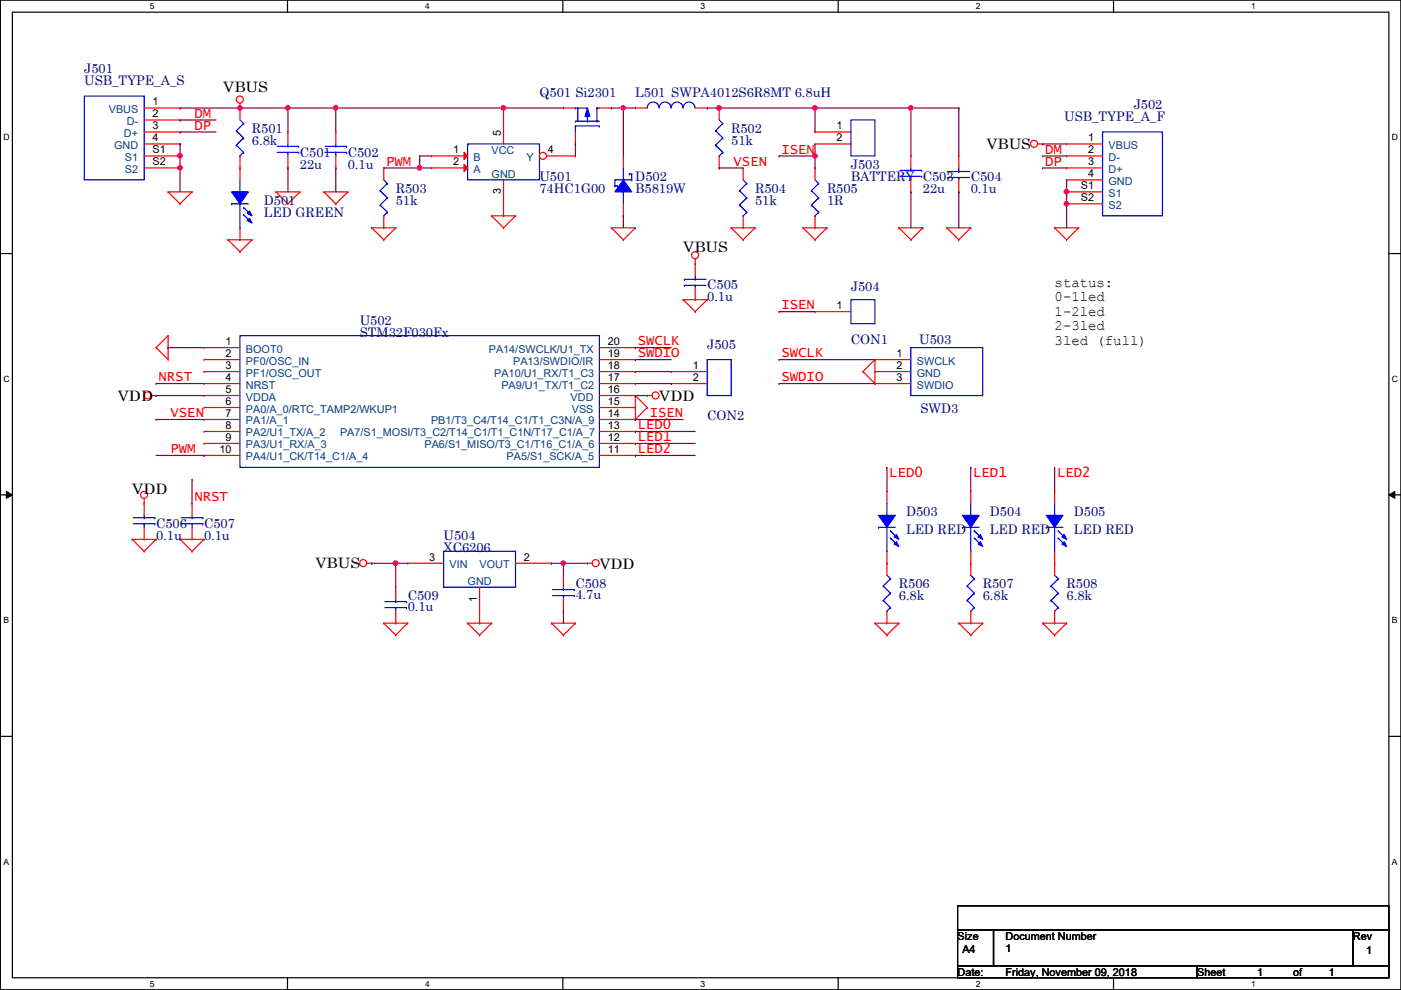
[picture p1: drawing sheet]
<svg xmlns="http://www.w3.org/2000/svg" width="297mm" height="210mm" viewBox="0 0 297 210" stroke-linecap="round" stroke-linejoin="round" font-family="sans-serif">
<path d="M.1 0h296.9v209.8h-296.9zM2.6 2.6h291.9v204.7h-291.9z" fill="none" stroke="#000" stroke-width=".25"/>
<g fill="#fff">
<path d="M31.8 .3h1v2h-1z"/>
<path d="M31.8 207.6h1v1.9h-1z"/>
</g>
<path d="M61 0v2.6M61 207.3v2.5" fill="none" stroke="#000" stroke-width=".25"/>
<g fill="#fff">
<path d="M90.1 .3h1v2h-1z"/>
<path d="M90.1 207.6h1v1.9h-1z"/>
</g>
<path d="M119.3 0v2.6M119.3 207.3v2.5" fill="none" stroke="#000" stroke-width=".25"/>
<g fill="#fff">
<path d="M148.5 .3h1v2h-1z"/>
<path d="M148.5 207.6h1v1.9h-1z"/>
</g>
<path d="M177.7 0v2.6M177.7 207.3v2.5" fill="none" stroke="#000" stroke-width=".25"/>
<g fill="#fff">
<path d="M206.9 .3h1v2h-1z"/>
<path d="M206.9 207.6h1v1.9h-1z"/>
</g>
<path d="M236.1 0v2.6M236.1 207.3v2.5" fill="none" stroke="#000" stroke-width=".25"/>
<g fill="#fff">
<path d="M265.3 .3h.9v2h-.9z"/>
<path d="M265.3 207.6h.9v1.9h-.9z"/>
<path d="M.7 28.2h1.3v1.9h-1.3z"/>
<path d="M295.1 28.2h1.3v1.9h-1.3z"/>
<path d="M.7 79.3h1.3v2h-1.3z"/>
<path d="M295.1 79.3h1.3v2h-1.3z"/>
</g>
<path d="M.1 53.8h2.5M294.5 53.8h2.5" fill="none" stroke="#000" stroke-width=".25"/>
<g fill="#fff">
<path d="M.7 130.5h1.2v2h-1.2z"/>
<path d="M295.1 130.5h1.2v2h-1.2z"/>
</g>
<path d="M.1 104.9h2.5M294.5 104.9h2.5" fill="none" stroke="#000" stroke-width=".25"/>
<path d="M1.4 104.2l1.2 .7-1.2 .8zM294.5 104.9l1.2-.7v1.5z" fill="#000"/>
<path d="M1.4 104.2l1.2 .7-1.2 .8zM294.5 104.9l1.2-.7v1.5z" fill="none" stroke="#000" stroke-width=".21"/>
<g fill="#fff">
<path d="M.7 181.7h1.2v2h-1.2z"/>
<path d="M295.1 181.7h1.2v2h-1.2z"/>
</g>
<path d="M.1 156.1h2.5M294.5 156.1h2.5M203 192.1h91.5v5h-91.5zM203 197.1h7.6v7.7h-7.6zM210.6 197.1h76.2v7.7h-76.2zM286.8 197.1h7.7v7.7h-7.7zM203 204.8h50.8v2.5h-50.8zM253.8 204.8h40.7v2.5h-40.7z" fill="none" stroke="#000" stroke-width=".25"/>
<g fill="none" stroke="#f00" stroke-width=".25">
<path d="M50.9 22.9h.1M50.9 21.9v1M220 30.5h1.1M221.1 30.5h.1M35.6 40.7h.1M35.6 40.7h5.1M35.6 40.7l2.6 2.5M38.2 43.2h.1M40.7 40.7h.1M40.7 40.7l-2.5 2.5M48.3 50.8h.1M48.3 50.8h5.1"/>
<path d="M48.3 50.8l2.6 2.6M50.9 53.4h.1M53.4 50.8h.1M53.4 50.8l-2.5 2.6M58.5 40.7h.1M58.5 40.7h5.1M58.5 40.7l2.5 2.5M61 43.2h.1M63.6 40.7h.1M63.6 40.7l-2.6 2.5M68.7 40.7h.1M68.7 40.7h5"/>
<path d="M68.7 40.7l2.5 2.5M71.2 43.2h.1M73.7 40.7h.1M73.7 40.7l-2.5 2.5M78.8 48.3h.1M78.8 48.3h5.1M78.8 48.3l2.6 2.5M81.4 50.8h.1M83.9 48.3h.1M83.9 48.3l-2.5 2.5M104.2 45.8h.1M104.2 45.8h5.1"/>
<path d="M104.2 45.8l2.6 2.5M106.8 48.3h.1M109.3 45.8h.1M109.3 45.8l-2.5 2.5M129.6 48.3h.1M129.6 48.3h5.1M129.6 48.3l2.6 2.5M132.2 50.8h.1M134.7 48.3h.1M134.7 48.3l-2.5 2.5M147.4 55.9h.1M147.4 54.9v1"/>
<path d="M155 48.3h.1M155 48.3h5.1M155 48.3l2.6 2.5M157.6 50.8h.1M160.1 48.3h.1M160.1 48.3l-2.5 2.5M170.3 48.3h.1M170.3 48.3h5M170.3 48.3l2.5 2.5M172.8 50.8h.1M175.3 48.3h.1M175.3 48.3l-2.5 2.5"/>
<path d="M190.6 48.3h.1M190.6 48.3h5.1M190.6 48.3l2.5 2.5M193.1 50.8h.1M195.7 48.3h.1M195.7 48.3l-2.6 2.5M200.7 48.3h.1M200.7 48.3h5.1M200.7 48.3l2.6 2.5M203.3 50.8h.1M205.8 48.3h.1M205.8 48.3l-2.5 2.5"/>
<path d="M223.6 48.3h.1M223.6 48.3h5.1M223.6 48.3l2.5 2.5M226.1 50.8h.1M228.7 48.3h.1M228.7 48.3l-2.6 2.5M33.1 73.7h.1M33.1 73.7l2.5 2.5M35.6 76.2h.1M35.6 71.2h.1M35.6 71.2v5M35.6 71.2l-2.5 2.5"/>
<path d="M144.9 63.5h.1M144.9 63.5l2.5 2.6M144.9 63.5h5M147.4 66.1h.1M149.9 63.5h.1M149.9 63.5l-2.5 2.6M183 78.8h.1M183 78.8l2.5 2.5M185.5 76.2h.1M185.5 76.2v5.1M185.5 76.2l-2.5 2.6M32.1 83.9h1"/>
<path d="M33.1 83.9h.1M134.7 83.9h.1M134.7 88.9h.1M134.7 83.9v5M134.7 83.9l2.5 2.5M137.2 86.4h.1M137.2 83.9h.1M137.2 86.4l-2.5 2.5M137.2 83.9h1.1M185.5 81.3h.1M28 114.3h.1M28 114.3h5.1"/>
<path d="M28 114.3l2.6 2.6M30.6 116.9h.1M30.6 106.7h.1M30.6 105.7v1M33.1 114.3h.1M33.1 114.3l-2.5 2.6M38.2 114.3h.1M38.2 114.3h5.1M38.2 114.3l2.5 2.6M40.7 116.9h.1M43.3 114.3h.1M43.3 114.3l-2.6 2.6"/>
<path d="M77.8 119.4h1M78.8 119.4h.1M124.5 119.4h.1M124.5 119.4h1.1M81.4 132.1h.1M81.4 132.1h5M81.4 132.1l2.5 2.6M83.9 134.7h.1M86.4 132.1h.1M86.4 132.1l-2.5 2.6M99.1 132.1h.1M99.1 132.1h5.1"/>
<path d="M99.1 132.1l2.6 2.6M101.7 134.7h.1M104.2 132.1h.1M104.2 132.1l-2.5 2.6M116.9 132.1h.1M116.9 132.1h5.1M116.9 132.1l2.6 2.6M119.5 134.7h.1M122 132.1h.1M122 132.1l-2.5 2.6M185.5 132.1h.1M185.5 132.1h5.1"/>
<path d="M185.5 132.1l2.5 2.6M188 134.7h.1M190.6 132.1h.1M190.6 132.1l-2.6 2.6M203.3 132.1h.1M203.3 132.1h5.1M203.3 132.1l2.5 2.6M205.8 134.7h.1M208.4 132.1h.1M208.4 132.1l-2.6 2.6M221.1 132.1h.1M221.1 132.1h5"/>
<path d="M221.1 132.1l2.5 2.6M223.6 134.7h.1M226.1 132.1h.1M226.1 132.1l-2.5 2.6"/>
<circle cx="50.9" cy="21.1" r=".75"/>
<circle cx="219.3" cy="30.5" r=".75"/>
<circle cx="147.4" cy="54.1" r=".75"/>
<circle cx="31.3" cy="83.8" r=".75"/>
<circle cx="139" cy="83.8" r=".75"/>
<circle cx="30.5" cy="104.9" r=".75"/>
<circle cx="77" cy="119.4" r=".75"/>
<circle cx="126.3" cy="119.4" r=".75"/>
</g>
<path d="M130.4 39.4h.1M132.2 35.6h.1M132.2 35.6v2.5M133.9 38.1h.1M133.9 36.9h.1M133.9 38.1h-3.5v1.3M133.9 36.9v1.2M132.2 40.7h.1M132.2 40.7v2.5" fill="none" stroke="#00f" stroke-width=".25"/>
<path d="M132.2 38.1l1.7 2.6h-3.5z" fill-rule="evenodd" fill="#00f"/>
<g fill="none" stroke="#00f" stroke-width=".25">
<path d="M58.8 32.3h4.5M58.8 31h4.5M61 31h.1M61 32.3h.1M61 30.5v.5M61 32.3v.8M63.3 32.3h.1M63.3 31h.1M99.1 30.5h15.3v7.6h-15.3zM130.4 39.4h.5M130.9 39.4h.1M132.2 38.1l1.7 2.6h-3.5z"/>
<path d="M133.4 36.9h.1M133.4 36.9h.5M172.8 38.1l.8 .8M173.6 38.9h.1M173.6 38.9l-1.6 1.5M233.8 28h12.7v17.8h-12.7zM172 40.4h.1M172 43.5h.1M172 40.4l1.6 1.6M172 43.5l1.6 1.5M172.8 45.8h.1M173.6 42h.1"/>
<path d="M173.6 45h.1M173.6 42l-1.6 1.5M173.6 45l-.8 .8M28.3 111h4.5M28.3 109.8h4.5M30.6 109.8h.1M30.6 111h.1M30.6 109.3v.5M30.6 111v.8M32.8 111h.1M32.8 109.8h.1"/>
</g>
<g fill="none" stroke="#f00" stroke-width=".25">
<path d="M61 28h.1M61 35.6h.1M61 28v2.5M61 33.1v2.5M132.2 33.1h.1M132.2 33.1v2.5M172.8 35.6h.1M172.8 35.6v2.5M226.1 30.5h.1M226.1 33.1h.1M226.1 35.6h.1M226.1 38.1h.1"/>
<path d="M226.1 30.5h7.7M226.1 33.1h7.7M226.1 35.6h7.7M226.1 38.1h7.7M132.2 45.8h.1M132.2 43.2v2.6M172.8 48.3h.1M172.8 45.8v2.5M226.1 43.2h.1M226.1 40.7h.1M226.1 43.2h7.7M226.1 40.7h7.7"/>
<path d="M30.6 106.7h.1M30.6 114.3h.1M30.6 106.7v2.6M30.6 111.8v2.5"/>
</g>
<path d="M98.4 32.3l.7 .8-.7 .7z" fill="#f00"/>
<path d="M91.5 33.1h.1M91.5 33.1h7.6M98.4 32.3l.7 .8-.7 .7z" fill="none" stroke="#f00" stroke-width=".25"/>
<path d="M98.4 34.8l.7 .8-.7 .8z" fill="#f00"/>
<path d="M91.5 35.6h.1M91.5 35.6h7.6M98.4 34.8l.7 .8-.7 .8zM106.8 38.1v7.7M106.8 45.8h.1" fill="none" stroke="#f00" stroke-width=".25"/>
<circle cx="115.1" cy="33" r=".75" fill="#fff"/>
<g fill="none" stroke="#f00" stroke-width=".25">
<path d="M106.8 22.9h.1M106.8 22.9v7.6M115.9 33.1h6.1M122 33.1h.1M172.8 28h.1M172.8 30.5h.1M172.8 28h7.6M172.8 30.5h7.6M203.3 33.1h.1M203.3 33.1v2.5M203.3 38.1v2.6M203.3 40.7h.1"/>
<path d="M119.5 122h.1M119.5 129.6h.1M119.5 122v2.5M119.5 127v2.6"/>
<circle cx="115.1" cy="33" r=".75"/>
</g>
<g fill="none" stroke="#00f" stroke-width=".25">
<path d="M180.4 25.4h5.1v7.7h-5.1zM201 36.4h.1M201 37.6h.1M201 36.4h4.6M201 37.6h4.6M203.3 37.6h.1M203.3 36.4h.1M203.3 35.6v.8M203.3 37.6v.5M221.8 111.8h.1M221.8 111.8h3.6M223.6 109.3h.1"/>
<path d="M223.6 116.9h.1M223.6 106.7v2.6M223.6 111.8v5.1M117.2 126.3h4.5M117.2 125h4.5M119.5 125h.1M119.5 126.3h.1M119.5 124.5v.5M119.5 126.3v.7M121.7 126.3h.1M121.7 125h.1"/>
</g>
<path d="M221.8 109.3h3.6l-1.8 2.5z" fill-rule="evenodd" fill="#00f"/>
<path d="M221.8 109.3h3.6l-1.8 2.5z" fill="none" stroke="#00f" stroke-width=".25"/>
<path d="M225.1 115.4l.5-.5 .5 1z" fill-rule="evenodd" fill="#00f"/>
<path d="M225.1 115.4l.5-.5 .5 1z" fill="none" stroke="#00f" stroke-width=".25"/>
<path d="M225.6 113.3l.5 1-1-.5z" fill-rule="evenodd" fill="#00f"/>
<path d="M204 111.8h.1M204 111.8h3.6M205.8 109.3h.1M205.8 116.9h.1M205.8 106.7v2.6M205.8 111.8v5.1M224.4 112.6h.1M224.4 114.1h.1M224.4 112.6l1.5 1.5M224.4 114.1l1.5 1.5M225.6 113.3l.5 1-1-.5z" fill="none" stroke="#00f" stroke-width=".25"/>
<path d="M223.6 104.2h.1M223.6 119.4h.1M223.6 104.2v2.5M223.6 116.9v2.5" fill="none" stroke="#f00" stroke-width=".25"/>
<path d="M204 109.3h3.6l-1.8 2.5z" fill-rule="evenodd" fill="#00f"/>
<path d="M204 109.3h3.6l-1.8 2.5z" fill="none" stroke="#00f" stroke-width=".25"/>
<path d="M207.3 115.4l.6-.5 .5 1z" fill-rule="evenodd" fill="#00f"/>
<path d="M207.3 115.4l.6-.5 .5 1z" fill="none" stroke="#00f" stroke-width=".25"/>
<path d="M207.9 113.3l.5 1-1.1-.5z" fill-rule="evenodd" fill="#00f"/>
<g fill="none" stroke="#00f" stroke-width=".25">
<path d="M81.4 38.1l.7 .8M82.1 38.9h.1M82.1 38.9l-1.5 1.5M80.6 40.4h.1M80.6 43.5h.1M80.6 40.4l1.5 1.6M80.6 43.5l1.5 1.5M81.4 45.8h.1M82.1 42h.1M82.1 45h.1M82.1 42l-1.5 1.5M82.1 45l-.7 .8"/>
<path d="M186.3 111.8h.1M186.3 111.8h3.5M188 109.3h.1M188 116.9h.1M188 106.7v2.6M188 111.8v5.1M206.6 112.6h.1M206.6 114.1h.1M206.6 112.6l1.5 1.5M206.6 114.1l1.5 1.5M207.9 113.3l.5 1-1.1-.5zM222.8 124.2h.1"/>
<path d="M222.8 127.3h.1M222.8 124.2l1.6 1.6M222.8 127.3l1.6 1.5M223.6 129.6h.1M223.6 122l.8 .7M224.4 122.7h.1M224.4 125.8h.1M224.4 128.8h.1M224.4 122.7l-1.6 1.5M224.4 125.8l-1.6 1.5M224.4 128.8l-.8 .8"/>
</g>
<path d="M81.4 35.6h.1M81.4 35.6v2.5M81.4 48.3h.1M81.4 45.8v2.5M205.8 104.2h.1M205.8 119.4h.1M205.8 104.2v2.5M205.8 116.9v2.5M223.6 119.4h.1M223.6 119.4v2.6M223.6 132.1h.1M223.6 129.6v2.5" fill="none" stroke="#f00" stroke-width=".25"/>
<path d="M186.3 109.3h3.5l-1.8 2.5z" fill-rule="evenodd" fill="#00f"/>
<path d="M186.3 109.3h3.5l-1.8 2.5z" fill="none" stroke="#00f" stroke-width=".25"/>
<path d="M189.6 115.4l.5-.5 .5 1z" fill-rule="evenodd" fill="#00f"/>
<path d="M189.6 115.4l.5-.5 .5 1z" fill="none" stroke="#00f" stroke-width=".25"/>
<path d="M190.1 113.3l.5 1-1-.5z" fill-rule="evenodd" fill="#00f"/>
<g fill="none" stroke="#00f" stroke-width=".25">
<path d="M50.9 38.1v2.6M151.7 27.7h.1M151.7 30.8h.1M151.7 27.7l1.5 1.6M151.7 30.8l1.5 1.5M152.5 33.1h.1M152.5 25.4l.7 .8M153.2 26.2h.1M153.2 29.3h.1M153.2 32.3h.1M153.2 26.2l-1.5 1.5M153.2 29.3l-1.5 1.5"/>
<path d="M153.2 32.3l-.7 .8M49.1 43.2h.1M49.1 43.2h3.6M50.9 40.7h.1M50.9 48.3h.1M50.9 43.2v5.1M38.4 111h4.6M38.4 109.8h4.6M40.7 109.8h.1M40.7 111h.1M40.7 109.3v.5M40.7 111v.8"/>
<path d="M43 111h.1M43 109.8h.1M188.8 112.6h.1M188.8 114.1h.1M188.8 112.6l1.5 1.5M188.8 114.1l1.5 1.5M190.1 113.3l.5 1-1-.5z"/>
</g>
<path d="M152.5 22.9h.1M152.5 35.6h.1M152.5 22.9v2.5M152.5 33.1v2.5M40.7 106.7h.1M40.7 114.3h.1M40.7 106.7v2.6M40.7 111.8v2.5M188 104.2h.1M188 119.4h.1M188 104.2v2.5M188 116.9v2.5" fill="none" stroke="#f00" stroke-width=".25"/>
<path d="M49.1 40.7h3.6l-1.8 2.5z" fill-rule="evenodd" fill="#00f"/>
<path d="M49.1 40.7h3.6l-1.8 2.5z" fill="none" stroke="#00f" stroke-width=".25"/>
<path d="M52.4 46.8l.5-.5 .5 1z" fill-rule="evenodd" fill="#00f"/>
<path d="M52.4 46.8l.5-.5 .5 1z" fill="none" stroke="#00f" stroke-width=".25"/>
<path d="M52.9 44.7l.5 1.1-1-.5z" fill-rule="evenodd" fill="#00f"/>
<g fill="none" stroke="#00f" stroke-width=".25">
<path d="M68.9 32.3h4.6M68.9 31h4.6M71.2 31h.1M71.2 32.3h.1M71.2 30.5v.5M71.2 32.3v.8M73.5 32.3h.1M73.5 31h.1M157.6 38.1l.7 .8M158.3 38.9h.1M158.3 38.9l-1.5 1.5M51.6 44h.1"/>
<path d="M51.6 45.5h.1M51.6 44l1.6 1.5M51.6 45.5l1.6 1.5M52.9 44.7l.5 1.1-1-.5zM156.8 40.4h.1M156.8 43.5h.1M156.8 40.4l1.5 1.6M156.8 43.5l1.5 1.5M157.6 45.8h.1M158.3 42h.1M158.3 45h.1M158.3 42l-1.5 1.5"/>
<path d="M158.3 45l-.7 .8M50.9 71.2h76.2v27.9h-76.2zM94.1 116.9h15.2v7.6h-15.2zM187.3 124.2h.1M187.3 127.3h.1M187.3 124.2l1.5 1.6M187.3 127.3l1.5 1.5M188 129.6h.1M188 122l.8 .7M188.8 122.7h.1M188.8 125.8h.1M188.8 128.8h.1"/>
<path d="M188.8 122.7l-1.5 1.5M188.8 125.8l-1.5 1.5M188.8 128.8l-.8 .8M205.1 124.2h.1M205.1 127.3h.1M205.1 124.2l1.5 1.6M205.1 127.3l1.5 1.5M205.8 129.6h.1M205.8 122l.8 .7M206.6 122.7h.1M206.6 125.8h.1M206.6 128.8h.1"/>
<path d="M206.6 122.7l-1.5 1.5M206.6 125.8l-1.5 1.5M206.6 128.8l-.8 .8"/>
</g>
<g fill="none" stroke="#f00" stroke-width=".25">
<path d="M50.9 35.6h.1M50.9 35.6v2.5M71.2 28h.1M71.2 35.6h.1M71.2 28v2.5M71.2 33.1v2.5M157.6 35.6h.1M157.6 35.6v2.5M50.9 50.8h.1M50.9 48.3v2.5M157.6 48.3h.1M157.6 45.8v2.5"/>
<path d="M43.3 73.7h.1M43.3 76.2h.1M43.3 78.8h.1M43.3 73.7h7.6M43.3 76.2h7.6M43.3 78.8h7.6M127.1 73.7h7.6M127.1 76.2h7.6M127.1 78.8h7.6M134.7 78.8h.1M134.7 76.2h.1M134.7 73.7h.1"/>
<path d="M43.3 81.3h.1M43.3 83.9h.1M43.3 86.4h.1M43.3 88.9h.1M43.3 91.5h.1M43.3 94h.1M43.3 96.6h.1M43.3 81.3h7.6M43.3 83.9h7.6M43.3 86.4h7.6M43.3 88.9h7.6M43.3 91.5h7.6"/>
<path d="M43.3 94h7.6M43.3 96.6h7.6M127.1 81.3h7.6M127.1 83.9h7.6M127.1 86.4h7.6M127.1 88.9h7.6M127.1 91.5h7.6M127.1 94h7.6M127.1 96.6h7.6M134.7 96.6h.1M134.7 94h.1M134.7 91.5h.1"/>
<path d="M134.7 88.9h.1M134.7 86.4h.1M134.7 83.9h.1M134.7 81.3h.1M86.4 119.4h.1M86.4 119.4h7.7M109.3 119.4h7.6M116.9 119.4h.1M188 119.4h.1M188 119.4v2.6M205.8 119.4h.1M205.8 119.4v2.6"/>
<path d="M101.7 132.1h.1M101.7 124.5v7.6M188 132.1h.1M188 129.6v2.5M205.8 132.1h.1M205.8 129.6v2.5"/>
</g>
<path d="M124.5 22.9l.5 1.8h-1z" fill="#00f"/>
<g fill="none" stroke="#00f" stroke-width=".25">
<path d="M17.9 20.4h12.7v17.7h-12.7zM50.1 27.7h.1M50.1 30.8h.1M50.1 27.7l1.5 1.6M50.1 30.8l1.5 1.5M50.9 33.1h.1M50.9 25.4l.7 .8M51.6 26.2h.1M51.6 29.3h.1M51.6 32.3h.1M51.6 26.2l-1.5 1.5M51.6 29.3l-1.5 1.5"/>
<path d="M51.6 32.3l-.7 .8M122 25.7h.1M122 22.9h.1M122 26.7h.1M122 25.7h5.1M122 22.9h2.5M122 26.7v1.3M122 26.7h5.1M122.5 22.9h.1M122.5 22.9v2.8M124.5 22.9l.5 1.8h-1zM124.5 25.7h.1"/>
<path d="M124.5 24.2v1.5M126.6 22.9h.1M126.6 25.7h.1M126.6 22.9h.5M126.6 22.9v2.8M127.1 26.7h.1M137.2 22.9a1.25 1.25 0 0 1 1.3-1.3 1.25 1.25 0 0 1 1.2 1.3M139.8 22.9a1.25 1.25 0 0 1 1.2-1.3 1.25 1.25 0 0 1 1.3 1.3M142.3 22.9a1.25 1.25 0 0 1 1.3-1.3 1.25 1.25 0 0 1 1.2 1.3M144.9 22.9a1.25 1.25 0 0 1 1.2-1.3 1.25 1.25 0 0 1 1.3 1.3M190.8 37.4h4.6M190.8 36.1h4.6"/>
<path d="M193.1 36.1h.1M193.1 37.4h.1M193.1 35.6v.5M193.1 37.4v.7M195.4 37.4h.1M195.4 36.1h.1M145.1 59.2h.1M145.1 59.2h4.6M147.4 59.2h.1M147.4 58.5v.7M145.1 60.5h.1M145.1 60.5h4.6"/>
<path d="M147.4 60.5h.1M147.4 60.5v.5M149.9 76.2h5.1v7.7h-5.1zM180.4 63.5h5.1v5.1h-5.1zM193.1 73.7h15.3v10.2h-15.3zM81.6 128.8h4.6M81.6 127.6h4.6M83.9 127.6h.1M83.9 128.8h.1M83.9 127v.6M83.9 128.8v.8M86.2 128.8h.1"/>
<path d="M86.2 127.6h.1"/>
</g>
<g fill="none" stroke="#f00" stroke-width=".25">
<path d="M30.6 22.9h7.6M30.6 25.4h7.6M30.6 28h7.6M30.6 30.5h7.6M30.6 35.6h7.6M30.6 33.1h7.6M38.2 22.9h.1M38.2 25.4h.1M38.2 28h.1M38.2 30.5h.1M38.2 35.6h.1M38.2 33.1h.1"/>
<path d="M50.9 22.9h.1M50.9 35.6h.1M50.9 22.9v2.5M50.9 33.1v2.5M119.5 22.9h.1M119.5 22.9h2.5M122 30.5h.1M122 28v2.5M127.1 22.9h2.5M129.6 22.9h.1M134.7 22.9h.1M134.7 22.9h2.5"/>
<path d="M147.4 22.9h2.5M149.9 22.9h.1M193.1 33.1h.1M193.1 33.1v2.5M193.1 38.1v2.6M147.4 55.9h.1M147.4 55.9v2.6M193.1 40.7h.1M142.3 78.8h.1M142.3 78.8h7.6M147.4 63.5h.1M147.4 61v2.5"/>
<path d="M172.8 66.1h.1M172.8 66.1h7.6M185.5 76.2h.1M185.5 78.8h.1M185.5 76.2h7.6M185.5 78.8h7.6M142.3 81.3h.1M142.3 81.3h7.6M185.5 81.3h.1M185.5 81.3h7.6M83.9 124.5h.1M83.9 132.1h.1"/>
<path d="M83.9 124.5v2.5M83.9 129.6v2.5"/>
</g>
<path d="M38.2 30.5h.1M38.2 33.1h.1M38.2 30.5v5.1" fill="none" stroke="#7f003f" stroke-width=".25"/>
<circle cx="38.2" cy="33" r=".49" fill="#f0f"/>
<circle cx="38.2" cy="33" r=".49" fill="none" stroke="#f0f" stroke-width=".25"/>
<path d="M38.2 35.6h.1M38.2 35.6v5.1" fill="none" stroke="#7f003f" stroke-width=".25"/>
<circle cx="38.2" cy="35.6" r=".49" fill="#f0f"/>
<circle cx="38.2" cy="35.6" r=".49" fill="none" stroke="#f0f" stroke-width=".25"/>
<path d="M38.2 22.9h.1M38.2 22.9h12.7" fill="none" stroke="#7f003f" stroke-width=".25"/>
<circle cx="50.9" cy="22.9" r=".49" fill="#f0f"/>
<circle cx="50.9" cy="22.9" r=".49" fill="none" stroke="#f0f" stroke-width=".25"/>
<path d="M50.9 22.9h.1M50.9 22.9h10.1M61 22.9h.1M61 22.9v5.1M71.2 22.9h.1M71.2 22.9v5.1" fill="none" stroke="#7f003f" stroke-width=".25"/>
<circle cx="61" cy="22.9" r=".49" fill="#f0f"/>
<circle cx="61" cy="22.9" r=".49" fill="none" stroke="#f0f" stroke-width=".25"/>
<g fill="none" stroke="#7f003f" stroke-width=".25">
<path d="M61 22.9h.1M61 35.6h.1M61 22.9h10.2M61 35.6v5.1M71.2 35.6h.1M71.2 35.6v5.1M149.9 22.9h.1M149.9 22.9h2.6M188 99.1h.1M188 99.1v5.1M205.8 99.1h.1M205.8 99.1v5.1"/>
<path d="M223.6 99.1h.1M223.6 99.1v5.1"/>
</g>
<circle cx="152.5" cy="22.9" r=".49" fill="#f0f"/>
<circle cx="152.5" cy="22.9" r=".49" fill="none" stroke="#f0f" stroke-width=".25"/>
<path d="M129.6 22.9h.1M129.6 22.9h2.6M132.2 22.9h.1M132.2 22.9v10.2M172.8 33.1h.1M172.8 30.5v2.6M193.1 40.7h.1M193.1 40.7v7.6" fill="none" stroke="#7f003f" stroke-width=".25"/>
<circle cx="132.1" cy="22.9" r=".49" fill="#f0f"/>
<circle cx="132.1" cy="22.9" r=".49" fill="none" stroke="#f0f" stroke-width=".25"/>
<path d="M193.1 22.9h.1M193.1 22.9h10.2M193.1 22.9v10.2M203.3 22.9h.1M203.3 22.9v10.2M203.3 40.7h.1M203.3 40.7v7.6" fill="none" stroke="#7f003f" stroke-width=".25"/>
<circle cx="193.1" cy="22.9" r=".49" fill="#f0f"/>
<circle cx="193.1" cy="22.9" r=".49" fill="none" stroke="#f0f" stroke-width=".25"/>
<path d="M71.2 22.9h.1M71.2 22.9h35.6M132.2 22.9h.1M132.2 22.9h2.5" fill="none" stroke="#7f003f" stroke-width=".25"/>
<circle cx="106.7" cy="22.9" r=".49" fill="#f0f"/>
<circle cx="106.7" cy="22.9" r=".49" fill="none" stroke="#f0f" stroke-width=".25"/>
<circle cx="71.2" cy="22.9" r=".49" fill="#f0f"/>
<circle cx="71.2" cy="22.9" r=".49" fill="none" stroke="#f0f" stroke-width=".25"/>
<path d="M172.8 22.9h.1M172.8 22.9v5.1M172.8 22.9h20.3" fill="none" stroke="#7f003f" stroke-width=".25"/>
<circle cx="172.8" cy="22.9" r=".49" fill="#f0f"/>
<circle cx="172.8" cy="22.9" r=".49" fill="none" stroke="#f0f" stroke-width=".25"/>
<path d="M152.5 22.9h.1M152.5 35.6h.1M152.5 22.9h20.3M152.5 35.6h5.1M165.2 33.1h.1M165.2 33.1h7.6" fill="none" stroke="#7f003f" stroke-width=".25"/>
<circle cx="172.8" cy="33" r=".49" fill="#f0f"/>
<circle cx="172.8" cy="33" r=".49" fill="none" stroke="#f0f" stroke-width=".25"/>
<path d="M172.8 35.6h.1M172.8 33.1v2.5M226.1 38.1h.1M226.1 38.1v5.1M132.2 45.8h.1M132.2 45.8v2.5M226.1 40.7h.1" fill="none" stroke="#7f003f" stroke-width=".25"/>
<circle cx="226.1" cy="43.2" r=".49" fill="#f0f"/>
<circle cx="226.1" cy="43.2" r=".49" fill="none" stroke="#f0f" stroke-width=".25"/>
<circle cx="226.1" cy="40.7" r=".49" fill="#f0f"/>
<circle cx="226.1" cy="40.7" r=".49" fill="none" stroke="#f0f" stroke-width=".25"/>
<g fill="none" stroke="#7f003f" stroke-width=".25">
<path d="M226.1 43.2h.1M226.1 43.2v5.1M35.6 73.7h.1M35.6 73.7h7.7M134.7 73.7h.1M134.7 76.2h.1M134.7 78.8h.1M134.7 73.7h7.6M134.7 76.2h7.6M134.7 78.8h7.6M165.2 66.1h.1M165.2 66.1h7.6"/>
<path d="M33.1 88.9h.1M33.1 81.3h.1M33.1 83.9h.1M33.1 88.9h10.2M33.1 83.9h10.2M33.1 81.3h10.2M134.7 91.5h.1M134.7 94h.1M134.7 96.6h.1M134.7 83.9h.1M134.7 88.9h.1M134.7 88.9h10.2"/>
<path d="M134.7 91.5h12.7M134.7 94h12.7M134.7 96.6h12.7M134.7 83.9h2.5M134.7 81.3h7.6M142.3 81.3h.1M40.7 101.6h.1M40.7 101.6v5.1M78.8 119.4h.1M78.8 119.4h7.6M83.9 119.4h.1M83.9 119.4v5.1"/>
</g>
<circle cx="83.9" cy="119.4" r=".49" fill="#f0f"/>
<circle cx="83.9" cy="119.4" r=".49" fill="none" stroke="#f0f" stroke-width=".25"/>
<path d="M119.5 119.4h.1M119.5 119.4v2.6M119.5 119.4h5M119.5 129.6h.1M119.5 129.6v2.5" fill="none" stroke="#7f003f" stroke-width=".25"/>
<circle cx="119.4" cy="119.4" r=".49" fill="#f0f"/>
<circle cx="119.4" cy="119.4" r=".49" fill="none" stroke="#f0f" stroke-width=".25"/>
<g fill="none" stroke="#7f003f" stroke-width=".25">
<path d="M38.2 28h.1M38.2 25.4h.1M38.2 28h7.6M38.2 25.4h7.6M81.4 35.6h10.1M89 35.6h.1M89 33.1h.1M89 33.1h2.5M89 33.1v2.5M106.8 22.9h.1M106.8 22.9h12.7M122 30.5h.1"/>
<path d="M122 30.5v2.6M221.1 35.6h.1M221.1 33.1h.1M221.1 30.5h.1M221.1 35.6h5M221.1 33.1h5M221.1 30.5h5M33.1 96.6h10.2M43.3 96.6h.1M116.9 119.4h.1M116.9 119.4h2.6"/>
</g>
<circle cx="89" cy="35.6" r=".49" fill="#f0f"/>
<circle cx="89" cy="35.6" r=".49" fill="none" stroke="#f0f" stroke-width=".25"/>
<path d="M165.2 76.2h.1M165.2 76.2h20.3M165.2 81.3h.1M165.2 81.3h20.3" fill="none" stroke="#7f003f" stroke-width=".25"/>
<circle cx="38.2" cy="33" r=".49" fill="#f0f"/>
<circle cx="38.2" cy="33" r=".49" fill="none" stroke="#f0f" stroke-width=".25"/>
<circle cx="38.2" cy="35.6" r=".49" fill="#f0f"/>
<circle cx="38.2" cy="35.6" r=".49" fill="none" stroke="#f0f" stroke-width=".25"/>
<circle cx="50.9" cy="22.9" r=".49" fill="#f0f"/>
<circle cx="50.9" cy="22.9" r=".49" fill="none" stroke="#f0f" stroke-width=".25"/>
<circle cx="61" cy="22.9" r=".49" fill="#f0f"/>
<circle cx="61" cy="22.9" r=".49" fill="none" stroke="#f0f" stroke-width=".25"/>
<circle cx="152.5" cy="22.9" r=".49" fill="#f0f"/>
<circle cx="152.5" cy="22.9" r=".49" fill="none" stroke="#f0f" stroke-width=".25"/>
<circle cx="132.1" cy="22.9" r=".49" fill="#f0f"/>
<circle cx="132.1" cy="22.9" r=".49" fill="none" stroke="#f0f" stroke-width=".25"/>
<circle cx="193.1" cy="22.9" r=".49" fill="#f0f"/>
<circle cx="193.1" cy="22.9" r=".49" fill="none" stroke="#f0f" stroke-width=".25"/>
<circle cx="106.7" cy="22.9" r=".49" fill="#f0f"/>
<circle cx="106.7" cy="22.9" r=".49" fill="none" stroke="#f0f" stroke-width=".25"/>
<circle cx="71.2" cy="22.9" r=".49" fill="#f0f"/>
<circle cx="71.2" cy="22.9" r=".49" fill="none" stroke="#f0f" stroke-width=".25"/>
<circle cx="172.8" cy="22.9" r=".49" fill="#f0f"/>
<circle cx="172.8" cy="22.9" r=".49" fill="none" stroke="#f0f" stroke-width=".25"/>
<circle cx="172.8" cy="33" r=".49" fill="#f0f"/>
<circle cx="172.8" cy="33" r=".49" fill="none" stroke="#f0f" stroke-width=".25"/>
<circle cx="226.1" cy="43.2" r=".49" fill="#f0f"/>
<circle cx="226.1" cy="43.2" r=".49" fill="none" stroke="#f0f" stroke-width=".25"/>
<circle cx="226.1" cy="40.7" r=".49" fill="#f0f"/>
<circle cx="226.1" cy="40.7" r=".49" fill="none" stroke="#f0f" stroke-width=".25"/>
<circle cx="83.9" cy="119.4" r=".49" fill="#f0f"/>
<circle cx="83.9" cy="119.4" r=".49" fill="none" stroke="#f0f" stroke-width=".25"/>
<circle cx="119.4" cy="119.4" r=".49" fill="#f0f"/>
<circle cx="119.4" cy="119.4" r=".49" fill="none" stroke="#f0f" stroke-width=".25"/>
<circle cx="89" cy="35.6" r=".49" fill="#f0f"/>
<circle cx="89" cy="35.6" r=".49" fill="none" stroke="#f0f" stroke-width=".25"/>
<g font-size="3">
<text x="47.3" y="19.6">VBUS</text>
<text x="209.1" y="31.5">VBUS</text>
<text x="144.9" y="53.3">VBUS</text>
<text x="223.6" y="60.9">status:</text>
<text x="223.6" y="63.9">0-1led</text>
<text x="223.6" y="67">1-2led</text>
<text x="223.6" y="70">2-3led</text>
<text x="223.6" y="73.1">3led (full)</text>
<text x="25" y="85.1">VDD</text>
<text x="139.8" y="85.1">VDD</text>
<text x="28" y="104.6">VDD</text>
<text x="66.9" y="120.4">VBUS</text>
<text x="127.1" y="120.6">VDD</text>
</g>
<g font-size="3" fill="#f00">
<text x="41.2" y="27.5">DP</text>
<text x="41.2" y="24.9">DM</text>
<text x="81.9" y="35.1">PWM</text>
<text x="155.5" y="35.1">VSEN</text>
<text x="165.7" y="32.6">ISEN</text>
<text x="221.6" y="35.1">DP</text>
<text x="221.6" y="32.6">DM</text>
<text x="165.7" y="65.6">ISEN</text>
<text x="135.2" y="73.2">SWCLK</text>
<text x="135.2" y="75.7">SWDIO</text>
<text x="165.7" y="75.7">SWCLK</text>
<text x="33.6" y="80.8">NRST</text>
<text x="165.7" y="80.8">SWDIO</text>
<text x="36.1" y="88.4">VSEN</text>
<text x="137.7" y="88.4">ISEN</text>
<text x="135.2" y="91">LED0</text>
<text x="135.2" y="93.5">LED1</text>
<text x="36.1" y="96.1">PWM</text>
<text x="135.2" y="96.1">LED2</text>
<text x="188.5" y="101.1">LED0</text>
<text x="206.3" y="101.1">LED1</text>
<text x="224.1" y="101.1">LED2</text>
<text x="41.2" y="106.2">NRST</text>
</g>
<g font-size="2.8" fill="#00007f">
<text x="17.9" y="15.5">J501</text>
<text x="17.9" y="18">USB_TYPE_A_S</text>
<text x="114.4" y="20.6">Q501 Si2301</text>
<text x="134.7" y="20.6">L501 SWPA4012S6R8MT 6.8uH</text>
<text x="240.4" y="23.1">J502</text>
<text x="53.4" y="28.2">R501</text>
<text x="155" y="28.2">R502</text>
<text x="225.6" y="25.7">USB_TYPE_A_F</text>
<text x="53.4" y="30.7">6.8k</text>
<text x="63.6" y="33.3">C501</text>
<text x="63.6" y="35.8">22u</text>
<text x="73.7" y="33.3">C502</text>
<text x="73.7" y="35.8">0.1u</text>
<text x="155" y="30.7">51k</text>
<text x="180.4" y="35.8">J503</text>
<text x="83.9" y="40.9">R503</text>
<text x="114.4" y="38.4">U501</text>
<text x="114.4" y="40.9">74HC1G00</text>
<text x="134.7" y="38.4">D502</text>
<text x="134.7" y="40.9">B5819W</text>
<text x="160.1" y="40.9">R504</text>
<text x="175.3" y="40.9">R505</text>
<text x="180.4" y="38.4">BATTERY</text>
<text x="195.7" y="38.4">C503</text>
<text x="195.7" y="40.9">22u</text>
<text x="205.8" y="38.4">C504</text>
<text x="205.8" y="40.9">0.1u</text>
<text x="56" y="43.4">D501</text>
<text x="56" y="46">LED GREEN</text>
<text x="83.9" y="43.4">51k</text>
<text x="160.1" y="43.4">51k</text>
<text x="175.3" y="43.4">1R</text>
<text x="149.9" y="61.2">C505</text>
<text x="149.9" y="63.8">0.1u</text>
<text x="180.4" y="61.7">J504</text>
<text x="76.3" y="68.8">U502</text>
<text x="76.3" y="71.4">STM32F030Fx</text>
<text x="149.9" y="73.9">J505</text>
<text x="180.4" y="72.9">CON1</text>
<text x="194.9" y="72.9">U503</text>
<text x="149.9" y="89.2">CON2</text>
<text x="195.2" y="87.6">SWD3</text>
<text x="33.1" y="112">C506</text>
<text x="43.3" y="112">C507</text>
<text x="192.1" y="109.5">D503</text>
<text x="192.1" y="113.3">LED RED</text>
<text x="209.9" y="109.5">D504</text>
<text x="209.9" y="113.3">LED RED</text>
<text x="227.7" y="109.5">D505</text>
<text x="227.7" y="113.3">LED RED</text>
<text x="33.1" y="114.6">0.1u</text>
<text x="43.3" y="114.6">0.1u</text>
<text x="94.1" y="114.6">U504</text>
<text x="94.1" y="117.1">XC6206</text>
<text x="122" y="124.7">C508</text>
<text x="190.6" y="124.7">R506</text>
<text x="208.4" y="124.7">R507</text>
<text x="226.1" y="124.7">R508</text>
<text x="86.4" y="127.3">C509</text>
<text x="86.4" y="129.5">0.1u</text>
<text x="122" y="127">4.7u</text>
<text x="190.6" y="127.3">6.8k</text>
<text x="208.4" y="127.3">6.8k</text>
<text x="226.1" y="127.3">6.8k</text>
</g>
<g font-size="2.3" fill="#003f7f">
<text x="23.1" y="24">VBUS</text>
<text x="26.3" y="29">D+</text>
<text x="26.9" y="26.5">D-</text>
<text x="24.2" y="31.6">GND</text>
<text x="26.5" y="34.1">S1</text>
<text x="100.4" y="34.1">B</text>
<text x="104.2" y="32.6">VCC</text>
<text x="111.6" y="34.1">Y</text>
<text x="235" y="31.6">VBUS</text>
<text x="235" y="34.1">D-</text>
<text x="26.5" y="36.7">S2</text>
<text x="100.4" y="36.7">A</text>
<text x="104.2" y="37.7">GND</text>
<text x="235" y="36.7">D+</text>
<text x="235" y="39.2">GND</text>
<text x="235" y="41.7">S1</text>
<text x="235" y="44.3">S2</text>
<text x="52.2" y="74.8">BOOT0</text>
<text x="52.2" y="77.3">PF0/OSC_IN</text>
<text x="103.6" y="74.8">PA14/SWCLK/U1_TX</text>
<text x="108.8" y="77.3">PA13/SWDIO/IR</text>
<text x="194.4" y="77.3">SWCLK</text>
<text x="52.2" y="79.8">PF1/OSC_OUT</text>
<text x="52.2" y="82.4">NRST</text>
<text x="104.8" y="79.8">PA10/U1_RX/T1_C3</text>
<text x="106.3" y="82.4">PA9/U1_TX/T1_C2</text>
<text x="194.4" y="79.8">GND</text>
<text x="194.4" y="82.4">SWDIO</text>
<text x="52.2" y="84.9">VDDA</text>
<text x="52.2" y="87.5">PA0/A_0/RTC_TAMP2/WKUP1</text>
<text x="121" y="84.9">VDD</text>
<text x="121.2" y="87.5">VSS</text>
<text x="52.2" y="90">PA1/A_1</text>
<text x="52.2" y="92.5">PA2/U1_TX/A_2</text>
<text x="52.2" y="95.1">PA3/U1_RX/A_3</text>
<text x="72.1" y="92.5">PA7/S1_MOSI/T3_C2/T14_C1/T1_C1N/T17_C1/A_7</text>
<text x="90" y="95.1">PA6/S1_MISO/T3_C1/T16_C1/A_6</text>
<text x="91.4" y="90">PB1/T3_C4/T14_C1/T1_C3N/A_9</text>
<text x="52.2" y="97.6">PA4/U1_CK/T14_C1/A_4</text>
<text x="107.4" y="97.6">PA5/S1_SCK/A_5</text>
<text x="95.3" y="120.5">VIN</text>
<text x="99.1" y="124">GND</text>
<text x="101.7" y="120.5">VOUT</text>
</g>
<g font-size="2.3">
<text x="32.3" y="22.4">1</text>
<text x="32.3" y="24.9">2</text>
<text x="32.3" y="27.4">3</text>
<text x="32.3" y="30">4</text>
<text x="106.2" y="28.7" transform="rotate(-90 106.2 28.7)">5</text>
<text x="177.4" y="27.4">1</text>
<text x="177.4" y="30">2</text>
<text x="230.7" y="30">1</text>
<text x="32.3" y="35.1">S2</text>
<text x="32.3" y="32.5">S1</text>
<text x="96.1" y="32.5">1</text>
<text x="96.1" y="35.1">2</text>
<text x="116.2" y="32.5">4</text>
<text x="230.7" y="32.5">2</text>
<text x="230.7" y="35.1">3</text>
<text x="106.2" y="41.2" transform="rotate(-90 106.2 41.2)">3</text>
<text x="229.2" y="40.1">S1</text>
<text x="230.7" y="37.6">4</text>
<text x="229.2" y="42.7">S2</text>
<text x="177.4" y="65.5">1</text>
<text x="47.8" y="73.2">1</text>
<text x="47.8" y="75.7">2</text>
<text x="128.9" y="75.7">19</text>
<text x="128.9" y="73.2">20</text>
<text x="190.1" y="75.7">1</text>
<text x="47.8" y="78.2">3</text>
<text x="47.8" y="80.8">4</text>
<text x="47.8" y="83.3">5</text>
<text x="128.9" y="83.3">16</text>
<text x="128.9" y="80.8">17</text>
<text x="128.9" y="78.2">18</text>
<text x="146.9" y="78.2">1</text>
<text x="146.9" y="80.8">2</text>
<text x="190.1" y="78.2">2</text>
<text x="190.1" y="80.8">3</text>
<text x="47.8" y="85.9">6</text>
<text x="47.8" y="88.4">7</text>
<text x="128.9" y="88.4">14</text>
<text x="128.9" y="85.9">15</text>
<text x="47.8" y="90.9">8</text>
<text x="47.8" y="93.5">9</text>
<text x="128.9" y="93.5">12</text>
<text x="128.9" y="90.9">13</text>
<text x="46.6" y="96">10</text>
<text x="128.9" y="96">11</text>
<text x="91" y="118.9">3</text>
<text x="111.1" y="118.9">2</text>
<text x="101.1" y="127.6" transform="rotate(-90 101.1 127.6)">1</text>
<text x="203" y="199.2">Size</text>
<text x="204" y="202">A4</text>
<text x="213.2" y="199.2">Document Number</text>
<text x="213.2" y="201.8">1</text>
<text x="286.8" y="199.2">Rev</text>
<text x="289.6" y="202.3">1</text>
<text x="203" y="206.8">Date:</text>
<text x="213.2" y="206.8">Friday, November 09, 2018</text>
<text x="253.8" y="206.8">Sheet</text>
<text x="266.5" y="206.8">1</text>
<text x="274.1" y="206.8">of</text>
<text x="281.8" y="206.8">1</text>
</g>
<g font-size="1.8">
<text x="31.8" y="1.9">5</text>
<text x="90.1" y="1.9">4</text>
<text x="148.5" y="1.9">3</text>
<text x="206.9" y="1.9">2</text>
<text x="265.3" y="1.9">1</text>
<text x=".7" y="29.8">D</text>
<text x="295.1" y="29.8">D</text>
<text x=".7" y="80.9">C</text>
<text x="295.1" y="80.9">C</text>
<text x=".7" y="132.1">B</text>
<text x="295.1" y="132.1">B</text>
<text x=".7" y="183.3">A</text>
<text x="295.1" y="183.3">A</text>
<text x="31.8" y="209.2">5</text>
<text x="90.1" y="209.2">4</text>
<text x="148.5" y="209.2">3</text>
<text x="206.9" y="209.2">2</text>
<text x="265.3" y="209.2">1</text>
</g>
</svg>
